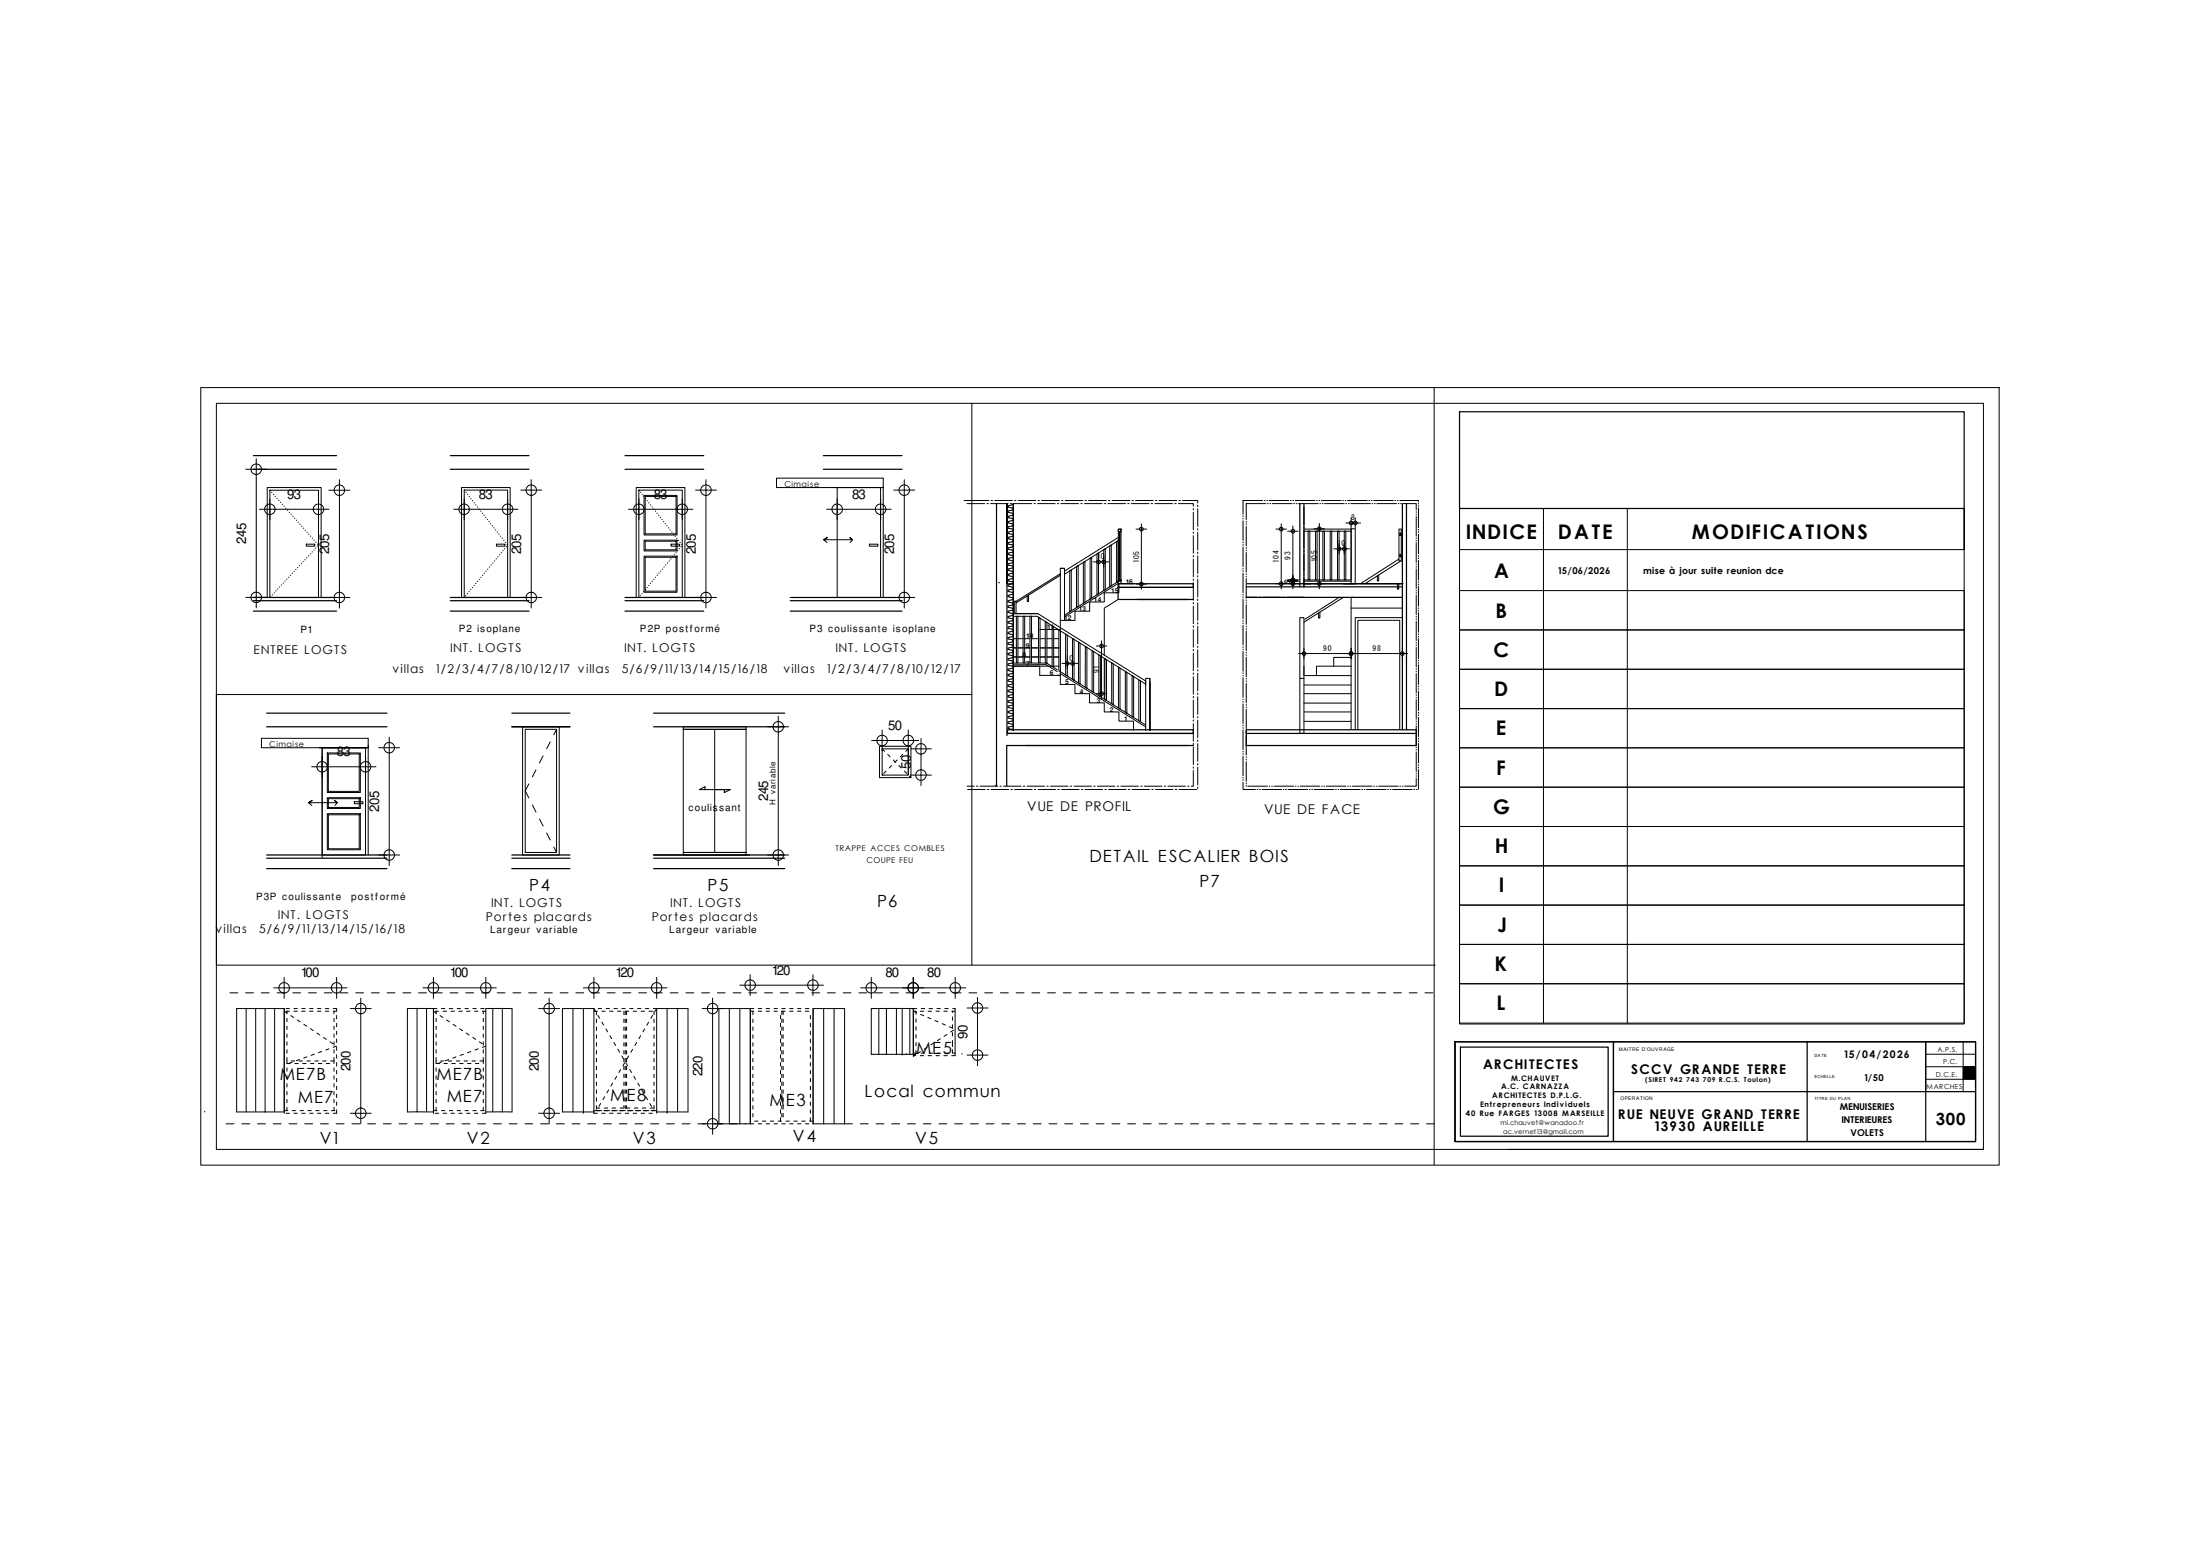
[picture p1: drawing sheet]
<svg xmlns="http://www.w3.org/2000/svg" width="841mm" height="594mm" viewBox="0 0 841 594" stroke-linecap="round" stroke-linejoin="round" font-family="sans-serif">
<path d="M750.5 407.5h4.7v4.8h-4.7z" fill-rule="evenodd" fill="#000"/>
<path d="M558 157.3h192.9v37h-192.9z" fill-rule="evenodd" fill="#fff"/>
<g fill="none" stroke="#000" stroke-width=".38">
<path d="M76.8 148.1h687.4v297h-687.4zM82.7 154.1h675.5v285h-675.5zM371.5 154.1v214.6M548.3 148.1v296.9M93.9 179.3h8M98 175.3v56.9M99.1 194.6h26.7M103.2 187.3h18.6v41h-18.6zM103.2 190.6v8M121.8 190.6v8M125.7 187.3h8M129.8 183.3v49"/>
<path d="M173.4 194.6h24.6M177.5 187.2h16.6v41.1h-16.6zM177.5 190.5v8M194.1 190.5v8M199.1 187.2h8M203.1 183.3v49M240.2 194.6h24.6M244.2 187.2h16.6v41.1h-16.6zM244.2 190.5v8M246.2 189.3h12.6v15.1h-12.6zM246.6 189.7h11.8v14.3h-11.8zM260.8 190.5v8"/>
<path d="M265.9 187.2h8M269.9 183.3v49M296.8 182.7h40.9v3.6h-40.9zM316 194.6h24.7M319 186.3h18.7v42M320 186.3h16.6v42h-16.6zM320 190.5v8M336.6 190.5v8M341.7 187.2h8M345.7 183.3v49M387.4 192.4v86.6M387.4 192.7l-2.1 .6 .2 .4 1.9 .6"/>
<path d="M387.4 194.7l-2.1 .7 .2 .3 1.9 .6M387.4 196.7l-2.1 .7 .2 .4 1.9 .5M387.4 198.7l-2.1 .7 .2 .4 1.9 .5M504.4 200v25M514.5 199.8h5.6M516.5 197.8v4M518.1 197.8v4M558 194.3h192.9v196.9h-192.9v-196.9h192.9v15.7h-192.9zM590 194.3v196.6M622.1 194.3v196.6M117.1 207.9h3.3v.8h-3.3zM189.8 207.9h3.2v.8h-3.2z"/>
<path d="M246.2 206.4h12.6v4.1h-12.6zM246.2 212.5h12.6v13.8h-12.6zM246.6 206.8h11.8v3.3h-11.8zM246.6 212.9h11.8v12.9h-11.8zM256.5 207.9h3.3v.8h-3.3zM316.1 207.3l-1.2-1.1 1.4-.8-1.4 .8h11l-1-.8 1 .8-.9 1.1M332.4 207.9h3.2v.8h-3.2zM387.4 200.7l-2.1 .7 .2 .4 1.9 .5M387.4 202.7l-2.1 .7 .2 .4 1.9 .5M387.4 204.8l-2.1 .6 .2 .4 1.9 .6M387.4 206.8l-2.1 .6 .2 .5 1.9 .5M387.4 208.8l-2.1 .7 .2 .3 1.9 .6"/>
<path d="M387.4 210.8l-2.1 .7 .2 .4 1.9 .5M387.4 212.8l-2.1 .7 .2 .4 1.9 .5M387.4 214.8l-2.1 .7 .2 .4 1.9 .6M387.4 216.8l-2.1 .7 .2 .4 1.9 .5M387.4 218.9l-2.1 .6 .2 .4 1.9 .6M405.3 217.1h1.7v19.9M405.3 217.1h1.7M405.3 217.1v19.9M408.9 218.1l.6-.3v15.5l-.6 .4zM411.5 216.5l.7-.4v15.6l-.7 .4zM414.1 214.9l.6-.4v15.6l-.6 .4zM416.7 213.2l.6-.3v15.6l-.6 .4z"/>
<path d="M417.9 214.7h6M419.4 211.6l.5-.4v15.7l-.5 .3zM419.9 212.7v4M421.9 210l.6-.4v15.7l-.6 .3zM421.9 212.7v4M424.2 208.6l.6-.4v15.6l-.6 .4zM426.8 207l.6-.4v15.6l-.6 .3zM427.5 205.3l-20.5 12.9v1.2l20.7-13M427.9 203.2v18.4h.3v-18.4M434.3 202.1h4M436.3 200.2v24.9M487.8 202.1h4"/>
<path d="M489.8 200.2v24.8M492.3 202.9h4M494.2 201v24M498.5 202.1h18M498.5 202.9h18M500.1 202.9h.6v18.7h-.6zM502.3 202h4M502.9 202.9h.6v18.7h-.6zM505.7 202.9h.6v18.7h-.6zM508.5 202.9h.6v18.7h-.6zM509.9 209.7h6M511.3 202.9h.6v18.7h-.6z"/>
<path d="M511.9 207.7v4M513.9 202.9h.6v18.7h-.6zM513.9 207.7v4M516.5 202v21M527.1 219.7v2.2h-.6v-1.9M534.8 213.6l-14.7 9.4M535.1 203.6h.3v.7h.7v.3h-1zM535.1 211.8h.3v.7h.7v.2h-1zM535.1 204.6h1M535.5 214.3l-13.7 8.7M535.7 204.3v-2.2h-.9v12.2h.9v-1.6M535.7 204.6v7.9"/>
<path d="M536.1 212.7v.1M93.9 228.2h8M102.2 228.3v-42h20.6v42M125.7 228.3h8M176.4 228.3v-42h18.6v42M199.1 228.3h8M243.2 228.3v-42h18.6v42M265.9 228.3h8M341.7 228.3h8M381.7 222.6h.1M384.9 223h2.5M387.4 234.4h9.4l41.2 25.8v1.2l-40.9-25.5"/>
<path d="M387.4 220.9l-2.1 .6 .2 .5 1.9 .5M387.4 222.9l-2.1 .7 .2 .3 1.9 .6M387.4 224.9l-2.1 .7 .2 .4 1.9 .5M387.4 226.9l-2.1 .7 .2 .4 1.9 .5M387.4 228.9l-2.1 .7 .2 .4 1.9 .5M387.4 230.9l-2.1 .7 .2 .4 1.9 .5M387.4 233l-2.1 .6 .2 .4 1.9 .6M387.4 234.9l-2.1 .7 .2 .5 1.9 .5M387.4 237l-2.1 .7 .2 .3 1.9 .6M387.4 239l-2.1 .6 .2 .5 1.9 .5M387.7 229.7h.7M388.3 229.7h-.6v4.7"/>
<path d="M388.4 229.7l16.9-10.5v.6l-16.9 10.6M388.4 229.7v4.7M388.5 235.5h.6v17.8h-.6zM391.1 235.5h.6v17.8h-.6zM393.2 227.4v2.4h-.5v-2.1M393.7 235.5h.6v17.8h-.6zM396.8 234.4h-9.4v1.1h9.1l.5 .3M397 235.8l.6 .4v17.1h-.6zM399.6 237.4l.6 .4v15.6l-.6-.1zM402.2 239l.6 .4v15.6l-.6-.4zM427.4 229l-5.3 3.3v18M427.5 223v-20.8h1v20.8"/>
<path d="M427.5 222.1l-20.5 12.9M427.5 222.8l-20.5 12.9M433.3 223h-5.6v3.5h-5.6v3.5h-5.5v3.5h-5.7v3.5h-5.6v3.5h-2.5M434.3 223.1h4M487.8 223h4M492.3 222h4M492.3 223h4M492.3 221.6h4M496.5 223h4.6M496.9 236h1.6v44.2h-1.6zM498.5 221.6h18v-19.6h1.6v21h-4.6M498.5 222h18"/>
<path d="M502.3 223h4M504.6 233.8v2.3h-.5v-1.9M511.9 228.2l-13.1 8.4M513.5 228.2l-15 9.5M516.5 232.3h19.6M517.3 228.2h-.8v50.4M534.7 222.8v2.3h-.5v-2M536.1 236h-18v42.8M558 225.6h192.9v15.1h-192.9zM387.4 241l-2.1 .7 .2 .4 1.9 .5M387.4 243l-2.1 .7 .2 .4 1.9 .5M387.4 245l-2.1 .7 .2 .4 1.9 .5"/>
<path d="M387.4 247.1l-2.1 .6 .2 .4 1.9 .6M387.4 249l-2.1 .7 .2 .4 1.9 .6M387.4 251.1l-2.1 .7 .2 .3 1.9 .6M387.4 253.1l-2.1 .6 .2 .5 1.9 .5M387.4 255.1l-2.1 .7 .2 .4 1.9 .5M387.4 257.1l-2.1 .7 .2 .4 1.9 .5M387.4 259.1l-2.1 .7 .2 .4 1.9 .5M387.4 247.5h1.1M387.4 244h1.1M387.4 251h1.1M388.5 253.3h-1.1v.7l12.5-.1 4.3 2.7M389.1 253.3h2"/>
<path d="M389.1 247.5h2M389.1 244h2M389.1 251h2M391.7 253.3h2M391.7 247.5h2M391.7 244h2M391.7 251h2M394.3 253.3h2.7M394.3 247.5h2.7M394.3 244h2.7M394.3 251h2.7M397.5 240.5h2.1"/>
<path d="M397.6 253.3h2M397.6 247.5h2M397.6 244h2M397.6 251h2M400.2 247.5h2M400.2 244h2M400.2 253.4l2 1.2M400.2 251h2M400.2 240.5h2M402.2 254.5h-14.8h10.1v3.5h7.8v3.5h5.6v3.5h5.6v3.5h5.6v3.5h5.6v3.5h5.6v3.5M402.8 247.5h2M402.8 244h2"/>
<path d="M402.8 254.5h2M402.8 255l1.4 .9M402.8 251h2M404.2 258h1.2M404.8 240.7l.6 .3v15.6l-.6-.3zM405.3 257.3l32.7 20.4M405.3 256.6v1.4M405.4 256.6l32.6 20.4M406 253.4h6M407.4 242.3l.6 .4v15.6l-.6-.4zM408 251.5v4M410 243.9l.6 .4v15.6l-.6-.4z"/>
<path d="M410 251.5v4M412.3 245.3l.6 .4v15.6l-.6-.4zM414.9 247l.6 .3v15.6l-.6-.3zM417.5 248.6l.6 .4v15.6l-.6-.4zM419.1 246.8h4M420.1 250.2l.6 .4v15.6l-.6-.4zM421.1 244.8v22.2M422.1 251.5v15.6M422.4 251.6l.6 .4v15.6l-.6-.3zM425 253.2l.6 .4v15.6l-.6-.3zM427.6 254.9l.6 .4v15.5l-.6-.3zM430.2 256.5l.6 .4v15.6l-.6-.4z"/>
<path d="M432.8 258.1l.6 .4v15.6l-.6-.4zM435.4 259.8l.6 .3v15.6l-.6-.3zM439.6 259.2v19.8v-19.8h-1.6v19.8M496.5 249.7h41.6M496.9 259.2h1.6M498.5 254.5v3.6h18M498.5 247.7v4M516.5 254.5h-13.2v3.6M516.5 247.7v4M516.8 251.2h-6.9v3.3M536.1 247.7v4M558 240.7h192.9v15h-192.9z"/>
<path d="M558 255.7h192.9v15h-192.9zM199.8 277.7h14v48.9h-14zM200.8 278.6h12v47.1h-12zM261.2 278.6h24v47.1h-24zM261.2 277.7h24v.9h-24zM273.2 278.6v47.1M293.5 277.7h8M297.5 273.6v57.1M337.2 278.9v8M347.2 278.9v17.2M371.5 265.3h-288.8v103.4h465.9M387.4 277.3l-2.1 .7 .2 .3 1.9 .6"/>
<path d="M387.4 261.2l-2.1 .6 .2 .4 1.9 .6M387.4 263.2l-2.1 .6 .2 .4 1.9 .6M387.4 265.2l-2.1 .7 .2 .4 1.9 .5M387.4 267.2l-2.1 .7 .2 .4 1.9 .5M387.4 269.2l-2.1 .7 .2 .4 1.9 .5M387.4 271.2l-2.1 .7 .2 .4 1.9 .5M387.4 273.2l-2.1 .7 .2 .4 1.9 .6M387.4 275.3l-2.1 .6 .2 .4 1.9 .6M419.1 265h4M498.5 261.7h18M498.5 265h18M498.5 268.6h18"/>
<path d="M498.5 272h18M498.5 275.6h18M519.1 278.6v-41.6h16v41.6M558 270.7h192.9v15h-192.9zM119.1 292.9h24.6M122.1 285.7h18.7h-40.9v-3.6h40.9v44.5M123.1 285.7h16.6v40.9h-16.6zM123.1 285.7v42M123.1 285.7h16.6M125.1 287.7h12.7v15.1h-12.7zM125.5 288h11.8v14.3h-11.8zM139.7 289v8"/>
<path d="M144.8 285.7h8M148.8 281.6v49.1M333.2 282.9h18M336.2 285.1h12v12h-12zM337.2 286.1h10v10h-10zM337.2 296.1h.1M348.1 296.1h8M348.1 286.1h8M352.1 282.1v18M558 285.7h192.9v15h-192.9zM119.2 307.7l-1.3-1 1.4-.9-1.4 .9h11l-1-.8 1 .8-.8 1M125.1 304.8h12.7v4.1h-12.7z"/>
<path d="M125.1 310.9h12.7v13.8h-12.7zM125.5 305.1h11.8v3.4h-11.8zM125.5 311.3h11.8v13h-11.8zM135.5 306.3h3.2v.7h-3.2zM269.5 301.7v-1.2l-2.2 1.2h5.9M273.2 301.7h5.9l-2.2 1.1v-1.1M273.2 301.7h5.9M558 300.7h192.9v15.1h-192.9zM558 315.8h192.9v15h-192.9zM144.8 326.6h8M261.2 325.7h24v.9h-24zM293.5 326.6h8"/>
<path d="M558 330.8h192.9v15h-192.9zM558 345.8h192.9v15h-192.9zM104.6 377.4h28.1M108.6 373.4v8M128.7 373.4v8M161.7 377.4h28M165.7 373.4v8M185.7 373.4v8M223 377.4h32M227 373.4v8M251 373.4v8M282.8 376.4h32"/>
<path d="M286.8 372.4v8M310.8 372.4v8M329.1 377.4h40M333.1 373.4v8M349.1 373.4v8M365.2 373.4v8M558 360.8h192.9v15h-192.9zM558 375.8h192.9v15.1h-192.9zM94.1 385.3v39.5M97.7 385.3v39.3M101.3 385.3v39.5M105 385.3v39.5"/>
<path d="M133.9 385.3h8M137.9 381.3v48M159.4 385.3h6.3v39.5h-6.3M159.4 385.3h-3.7v39.5h3.7M159.4 385.3v39.5M163.1 385.3v39.4M165.7 385.3v40M185.7 385.3v40M188.4 385.3v39.4M192 385.3h-6.2M192 385.3h3.7v39.5h-3.7M192 385.3v39.5"/>
<path d="M205.9 385.3h8M209.9 381.3v48M219 385.3v39.5M223 385.3v40M255 385.3v40M259 385.3v39.5M268.4 385.3h18.4v44h-18.4M272.4 381.3v52M274.8 385.3v44M278.8 385.3v44M282.8 385.3v44M310.8 385.3v44h12.1v-44h-12v44"/>
<path d="M314.9 385.3v44M318.9 385.3v44M333.1 385.3h16v17.5h-16zM336 385.3v17.5M338.9 385.3v17.5M342.7 385.3v17.5M344.9 385.6v17.5M347.8 385.3v17.5M349.2 385.3v18M365.1 385.3v18M369.7 385.1h8M373.7 381.1v26"/>
<path d="M556.2 398v38.1h199M736.2 398v19.1M750.5 398v19.1M346.5 402.5v.2M367.8 402.5v.2M369.7 403.1h8M736.2 402.8h19M736.2 407.5h19M736.2 412.3h19M750.5 407.5h4.7v4.8h-4.7zM78.3 424.6v.2M108.6 424.8h-18.1v-39.5h18.1l.1 40"/>
<path d="M133.9 425.3h8M192 424.8h-6.2M205.9 425.3h8M227 424.8h-12v-39.5h12v40M251 424.8h12v-39.5h-12v40M282.8 429.3h.1M310.9 429.3h.1M318.9 429.3h.1M576.5 439.1h181.7"/>
<circle cx="97.9" cy="179.3" r="2.01"/>
<circle cx="103.2" cy="194.6" r="2"/>
<circle cx="121.8" cy="194.6" r="1.99"/>
<circle cx="129.7" cy="187.3" r="2.01"/>
<circle cx="177.5" cy="194.6" r="2"/>
<circle cx="194" cy="194.6" r="2"/>
<circle cx="203.1" cy="187.3" r="2.01"/>
<circle cx="244.2" cy="194.6" r="1.99"/>
<circle cx="260.8" cy="194.6" r="2"/>
<circle cx="269.9" cy="187.3" r="2"/>
<circle cx="320" cy="194.6" r="1.99"/>
<circle cx="336.6" cy="194.6" r="1.99"/>
<circle cx="345.7" cy="187.3" r="2"/>
<circle cx="516.5" cy="199.8" r=".7"/>
<circle cx="518.1" cy="199.8" r=".7"/>
<circle cx="419.9" cy="214.7" r=".7"/>
<circle cx="421.9" cy="214.7" r=".7"/>
<circle cx="436.3" cy="202.2" r=".7"/>
<circle cx="489.8" cy="202.2" r=".7"/>
<circle cx="494.3" cy="202.9" r=".72"/>
<circle cx="504.3" cy="202" r=".7"/>
<circle cx="511.9" cy="209.7" r=".71"/>
<circle cx="513.9" cy="209.7" r=".7"/>
<circle cx="98" cy="228.2" r="2"/>
<circle cx="129.7" cy="228.3" r="2.01"/>
<circle cx="203.1" cy="228.3" r="2.01"/>
<circle cx="269.9" cy="228.3" r="1.99"/>
<circle cx="345.7" cy="228.3" r="1.99"/>
<circle cx="436.3" cy="223.2" r=".7"/>
<circle cx="489.8" cy="223" r=".7"/>
<circle cx="494.3" cy="223" r=".7"/>
<circle cx="494.3" cy="221.6" r=".7"/>
<circle cx="494.3" cy="222" r=".72"/>
<circle cx="504.3" cy="223" r=".7"/>
<circle cx="408" cy="253.5" r=".7"/>
<circle cx="410" cy="253.5" r=".7"/>
<circle cx="421.1" cy="246.8" r=".71"/>
<circle cx="498.5" cy="249.7" r=".7"/>
<circle cx="516.5" cy="249.7" r=".7"/>
<circle cx="536.1" cy="249.7" r=".7"/>
<circle cx="297.5" cy="277.6" r="2.01"/>
<circle cx="421.1" cy="265" r=".71"/>
<circle cx="123.1" cy="292.9" r="2"/>
<circle cx="139.7" cy="292.9" r="1.99"/>
<circle cx="148.8" cy="285.6" r="2.01"/>
<circle cx="337.2" cy="282.9" r="2"/>
<circle cx="347.2" cy="282.9" r="2.01"/>
<circle cx="352.1" cy="296.1" r="2.01"/>
<circle cx="352.1" cy="286.1" r="2.01"/>
<circle cx="148.8" cy="326.7" r="2"/>
<circle cx="297.5" cy="326.7" r="2.01"/>
<circle cx="108.6" cy="377.4" r="1.99"/>
<circle cx="128.7" cy="377.4" r="1.98"/>
<circle cx="165.7" cy="377.4" r="2"/>
<circle cx="185.7" cy="377.4" r="2"/>
<circle cx="227" cy="377.4" r="2"/>
<circle cx="251" cy="377.4" r="1.98"/>
<circle cx="286.7" cy="376.4" r="2.01"/>
<circle cx="310.8" cy="376.4" r="2.01"/>
<circle cx="333.1" cy="377.4" r="2"/>
<circle cx="349.1" cy="377.4" r="1.98"/>
<circle cx="349.1" cy="377.4" r="2"/>
<circle cx="365.2" cy="377.4" r="1.99"/>
<circle cx="137.9" cy="385.3" r="1.99"/>
<circle cx="209.9" cy="385.3" r="1.99"/>
<circle cx="272.4" cy="385.3" r="2.01"/>
<circle cx="373.7" cy="385.1" r="2"/>
<circle cx="373.7" cy="403.1" r="2.01"/>
<circle cx="137.9" cy="425.3" r="1.99"/>
<circle cx="209.9" cy="425.3" r="1.99"/>
<circle cx="272.4" cy="429.3" r="2.01"/>
</g>
<g fill="none" stroke="#000" stroke-width=".47">
<path d="M558 157.3h192.9v37h-192.9zM96.9 179.3h31.8M96.9 174.1h31.8M172.1 179.3h30.1M172.1 174.1h30.1M238.9 179.3h30.1M238.9 174.1h30.1M314.7 179.3h30.1M314.7 174.1h30.1M381 192.4v108l-.3-.4M384.9 192.4v88.6M387.4 192.4v86.6"/>
<path d="M496.9 192.4v31.8M498.5 192.4v31.8M536.1 192.4v86.2M537.7 192.4v86.4M427.5 202.2h1v1h-1zM96.9 228.3h31.8M96.9 233.5h31.8M96.9 229.5h31.8M172.1 228.3h30.1M172.1 233.5h30.1M172.1 229.5h30.1M238.9 228.3h30.1"/>
<path d="M238.9 233.5h30.1M238.9 229.5h30.1M302.1 228.3h42.7M302.1 233.5h42.7M302.1 229.5h42.7M427.4 223h28.8v1.4h-28.8zM427.4 224.4v4.6h28.8M427.5 221.6h1v.4h-1zM427.7 224.4h28.5M476.4 228.2h59.7M476.4 224.2h59.9M476.8 223h20.1"/>
<path d="M498.5 223h37.8M101.9 277.7h46M101.9 272.5h46M195.7 277.7h22.2M195.7 272.5h22.2M249.9 277.7h50.1M249.9 272.5h50.1M385.1 278.8h71.1v1.4h-71.1zM476.4 279.5v5.3h65v-4.6h-65v-1.4h65v1.4M385.1 280.2h71.1M456.2 284.8h-71.3v15.6M101.9 326.6h46"/>
<path d="M101.9 331.9h46M101.9 327.9h46M195.7 326.6h22.2M195.7 331.9h22.2M195.7 327.9h22.2M249.9 326.6h50.1M249.9 331.9h50.1M249.9 327.9h50.1M556.2 398h199v38.1h-199zM690.8 398v38.1M736.2 398v38.1M558.3 400h56.5v34.1h-56.5z"/>
<path d="M616.8 417.1h138.4M616.8 436.1v-38.1v38.1"/>
</g>
<path d="M103.2 187.3l18.6 21-18.6 20M177.5 187.2l16.6 21.1-16.6 20M244.2 187.2l16.6 21.1-16.6 20" fill="none" stroke="#000" stroke-width=".38" stroke-dasharray=".2 .8"/>
<path d="M200.8 302.2l12-23.6M200.8 302.2l12 23.5M87.9 379.3h460.4M86.4 429.3h198.6M322.9 429.3h225.4" fill="none" stroke="#000" stroke-width=".38" stroke-dasharray="3 3"/>
<g fill="none" stroke="#000" stroke-width=".38" stroke-dasharray="1.3 1.7">
<path d="M337.2 286.1l11 11-1-1M347.2 286.1l-10 10M108.7 386.3l20 13.4-19.1 6.9M128.7 385.3h-20M128.7 386.3h-20M165.7 386.3l20 13.4-19 6.9M165.7 385.3h20M185.7 386.3h-20M227 386.3h24M227 385.3l23 39h-22l23-39M228 386.3v38M238.5 386.3v37"/>
<path d="M239 386.3v37M239.5 386.3v37M250 386.3v38M251 385.3h-24M286.9 385.3h24M286.9 386.3h23.9M287.8 386.3v42M298.9 386.3v42M299.4 386.3v42M349.2 386.3l15.9 6.9-16 10.4M349.2 385.3h15.9M364.1 399.8v-1"/>
<path d="M364.1 398.8v-12.5M365.1 386.3h-15.9M109.7 406.3h18M109.7 406.3v-1M109.7 405.3v-19M127.7 406.3v-1M127.7 405.3v-19M127.7 405.3h-18M166.7 406.3h18M166.7 406.3v-1M166.7 405.3v-19M184.7 406.3v-1"/>
<path d="M184.7 405.3v-19M184.7 405.3h-18M349.2 403.3l1-.7M349.2 402.3h15.9M350.2 402.3l-1 1M350.2 402.6v-16.3M364.1 402.3v-2.5M365.1 403.3h-15.9M108.7 424.3h20M109.7 424.3v-18M127.7 424.3v-18M128.7 425.3v-40"/>
<path d="M128.7 425.3h-20M165.7 424.3h20M166.7 424.3v-18M184.7 424.3v-18M185.7 425.3h-20M227 425.3h24M228 424.3h-1M228 423.3h11M228 424.3h22M239 423.3h.5M239.5 423.3h10.5M251 424.3h-23"/>
<path d="M286.9 429.3h23.9M298.4 428.3v-42M309.8 428.3v-42M310.8 428.3h-23.9"/>
</g>
<path d="M369.7 192.4h86.5v108h-86.5M498.5 193.7v30.5M498.5 223v-1.2M501.1 223h-4.6M518.1 223h-4.6M369.9 301.6h88v-110.4h-89.3h4.4" fill="none" stroke="#000" stroke-width=".38" stroke-dasharray="6.7 .8 .6 .8"/>
<path d="M498.5 228.2h-22.1" fill="none" stroke="#000" stroke-width=".47" stroke-dasharray="6.7 .8 .6 .8"/>
<path d="M475.2 191.2h67v110.4h-67v-110.4M476.4 192.4h65v108h-65v-108" fill="none" stroke="#000" stroke-width=".38" stroke-dasharray="7.5 .6 .3 .6 .3 .6"/>
<g font-size="7.7">
<text x="560.3" y="205.9">INDICE</text>
<text x="595.5" y="205.9">DATE</text>
<text x="646.8" y="205.9">MODIFICATIONS</text>
<text x="571.2" y="220.9">A</text>
<text x="571.7" y="235.9">B</text>
<text x="571" y="250.9">C</text>
<text x="571.2" y="265.9">D</text>
<text x="571.9" y="280.9">E</text>
<text x="572" y="296">F</text>
<text x="570.8" y="310.9">G</text>
<text x="571.4" y="325.9">H</text>
<text x="572.9" y="341">I</text>
<text x="572.4" y="355.9">J</text>
<text x="571.4" y="370.9">K</text>
<text x="572.1" y="386">L</text>
</g>
<g font-size="6.4">
<text x="416.5" y="329.3">DETAIL ESCALIER BOIS</text>
<text x="202.3" y="340.5">P4</text>
<text x="270.5" y="340.5">P5</text>
<text x="458.6" y="338.8">P7</text>
<text x="335.3" y="346.6">P6</text>
<text x="350.2" y="402.7">ME5</text>
<text x="106.9" y="412.5">ME7B</text>
<text x="166.9" y="412.5">ME7B</text>
<text x="330.5" y="419.1">Local commun</text>
<text x="113.9" y="421.3">ME7</text>
<text x="170.9" y="421">ME7</text>
<text x="233.3" y="420.5">ME8</text>
<text x="294.2" y="422.4">ME3</text>
<text x="740" y="429.8">300</text>
<text x="122.2" y="437.1">V1</text>
<text x="178.4" y="437.2">V2</text>
<text x="242" y="437">V3</text>
<text x="303.1" y="436.3">V4</text>
<text x="349.9" y="437">V5</text>
</g>
<g font-size="5.1">
<text x="109.8" y="190.5">93</text>
<text x="183.1" y="190.5">83</text>
<text x="249.9" y="190.5">83</text>
<text x="325.7" y="190.5">83</text>
<text x="94.1" y="207.7" transform="rotate(-90 94.1 207.7)">245</text>
<text x="125.9" y="211.7" transform="rotate(-90 125.9 211.7)">205</text>
<text x="199.2" y="211.7" transform="rotate(-90 199.2 211.7)">205</text>
<text x="266" y="211.7" transform="rotate(-90 266 211.7)">205</text>
<text x="341.8" y="211.7" transform="rotate(-90 341.8 211.7)">205</text>
<text x="339.6" y="278.8">50</text>
<text x="128.8" y="288.9">83</text>
<text x="348.2" y="293.8" transform="rotate(-90 348.2 293.8)">50</text>
<text x="144.9" y="310" transform="rotate(-90 144.9 310)">205</text>
<text x="293.6" y="306.2" transform="rotate(-90 293.6 306.2)">245</text>
<text x="392.6" y="309.7">VUE DE PROFIL</text>
<text x="483.2" y="311.1">VUE DE FACE</text>
<text x="115" y="373.4">100</text>
<text x="172" y="373.4">100</text>
<text x="235.3" y="373.4">120</text>
<text x="295.1" y="372.3">120</text>
<text x="338.5" y="373.4">80</text>
<text x="354.5" y="373.4">80</text>
<text x="369.8" y="396.8" transform="rotate(-90 369.8 396.8)">90</text>
<text x="134" y="409.2" transform="rotate(-90 134 409.2)">200</text>
<text x="206" y="409.2" transform="rotate(-90 206 409.2)">200</text>
<text x="268.6" y="411.2" transform="rotate(-90 268.6 411.2)">220</text>
<text x="567" y="408.3">ARCHITECTES</text>
<text x="623.6" y="410.3">SCCV GRANDE TERRE</text>
<text x="618.5" y="427.5">RUE NEUVE GRAND TERRE</text>
<text x="632.2" y="432.1">13930 AUREILLE</text>
</g>
<g font-size="4.6">
<text x="96.9" y="249.7">ENTREE LOGTS</text>
<text x="172.1" y="249.1">INT. LOGTS</text>
<text x="238.6" y="249.1">INT. LOGTS</text>
<text x="319.4" y="249.1">INT. LOGTS</text>
<text x="150.1" y="257">villas</text>
<text x="166.3" y="257">1/2/3/4/7/8/10/12/17 villas</text>
<text x="237.7" y="257.2">5/6/9/11/13/14/15/16/18</text>
<text x="299.5" y="257">villas</text>
<text x="315.7" y="257">1/2/3/4/7/8/10/12/17</text>
<text x="187.7" y="346.5">INT. LOGTS</text>
<text x="256.2" y="346.5">INT. LOGTS</text>
<text x="106.2" y="351.2">INT. LOGTS</text>
<text x="185.7" y="352">Portes placards</text>
<text x="249.1" y="352">Portes placards</text>
<text x="82.3" y="356.5">villas</text>
<text x="99" y="356.5">5/6/9/11/13/14/15/16/18</text>
</g>
<text font-size="4" x="704.7" y="404.3">15/04/2026</text>
<g font-size="3.8">
<text x="114.9" y="241.8">P1</text>
<text x="175.3" y="241.5">P2 isoplane</text>
<text x="244.6" y="241.5">P2P postf ormé</text>
<text x="309.5" y="241.5">P3 coulissante isoplane</text>
<text x="263.2" y="309.8">coulissant</text>
<text x="97.9" y="344">P3P coulissante</text>
<text x="134.3" y="344">postf ormé</text>
<text x="187.3" y="356.3">Largeur variable</text>
<text x="255.8" y="356.3">Largeur variable</text>
</g>
<g font-size="3.6">
<text x="595.5" y="219.2">15/06/2026</text>
<text x="628.2" y="219.2">mise à jour suite reunion dce</text>
<text x="712.5" y="412.9">1/50</text>
<text x="703.3" y="424.2">MENUISERIES</text>
<text x="704" y="429">INTERIEURES</text>
<text x="707.4" y="433.8">VOLETS</text>
</g>
<g font-size="3.1">
<text x="299.8" y="186.1">Cimaise</text>
<text x="103" y="285.5">Cimaise</text>
</g>
<g font-size="3">
<text x="296.5" y="307.4" transform="rotate(-90 296.5 307.4)">H variable</text>
<text x="319.4" y="325.1">TRAPPE ACCES COMBLES</text>
<text x="331.3" y="329.8">COUPE FEU</text>
</g>
<g font-size="2.9">
<text x="516.6" y="198.8">8</text>
<text x="511.4" y="208.7">1</text>
<text x="512.8" y="208.7">0</text>
<text x="419.4" y="213.7">1</text>
<text x="420.8" y="213.7">0</text>
<text x="435.4" y="215.1" transform="rotate(-90 435.4 215.1)">1</text>
<text x="435.4" y="213.7" transform="rotate(-90 435.4 213.7)">05</text>
<text x="488.9" y="215" transform="rotate(-90 488.9 215)">10</text>
<text x="488.9" y="211.8" transform="rotate(-90 488.9 211.8)">4</text>
<text x="493.4" y="213.9" transform="rotate(-90 493.4 213.9)">93</text>
<text x="503.5" y="214.9" transform="rotate(-90 503.5 214.9)">105</text>
<text x="493.4" y="223.3" transform="rotate(-90 493.4 223.3)">52</text>
<text x="505.9" y="248.7">90</text>
<text x="524.7" y="248.7">98</text>
<text x="407.5" y="252.5">1</text>
<text x="408.9" y="252.5">0</text>
<text x="420.2" y="257.2" transform="rotate(-90 420.2 257.2)">91</text>
<text x="577.6" y="412.8">M.CHAUVET</text>
<text x="570.5" y="419.6">ARCHITECTES D.P.L.G.</text>
<text x="573.9" y="416.2">A.C. CARNAZZA</text>
<text x="565.8" y="423">Entrepreneurs Individuels</text>
<text x="560.4" y="426.4">40 Rue FARGES 13008 MARSEILLE</text>
</g>
<g font-size="2.6">
<text x="740.6" y="401.8">A.P.S.</text>
<text x="742.8" y="406.6">P.C.</text>
<text x="628.9" y="413.5">(SIRET 942 743 709 R.C.S. Toulon)</text>
<text x="740" y="411.3">D.C.E.</text>
<text x="736.5" y="416.1">MARCHES</text>
<text x="573.6" y="429.9">mi.chauvet@wanadoo.fr</text>
<text x="574.7" y="433.1">ac.vernet13@gmail.com</text>
</g>
<g font-size="2.5">
<text x="424.8" y="226.5">15</text>
<text x="430.4" y="223">16</text>
<text x="412.5" y="233.5">13</text>
<text x="418.2" y="230">14</text>
<text x="406.8" y="237">12</text>
<text x="392.3" y="243.9">10</text>
<text x="400.3" y="240.5">11</text>
<text x="390.9" y="251">8</text>
<text x="392.2" y="247.5">9</text>
<text x="392.3" y="254.5">7</text>
<text x="401.3" y="258">6</text>
<text x="407.2" y="261.5">5</text>
<text x="412.8" y="265">4</text>
<text x="419.3" y="268.5">3</text>
<text x="424.3" y="272">2</text>
<text x="429.8" y="275.5">1</text>
</g>
<g font-size="1.9">
<text x="618.9" y="401.4">MAITRE D'OUVRAGE</text>
<text x="619.5" y="420.3">OPER ATION</text>
</g>
<g font-size="1.6">
<text x="693.6" y="403.7">DA TE</text>
<text x="693.6" y="412">ECHELLE</text>
<text x="693.6" y="420.1">TITRE DU PLAN</text>
</g>
</svg>
